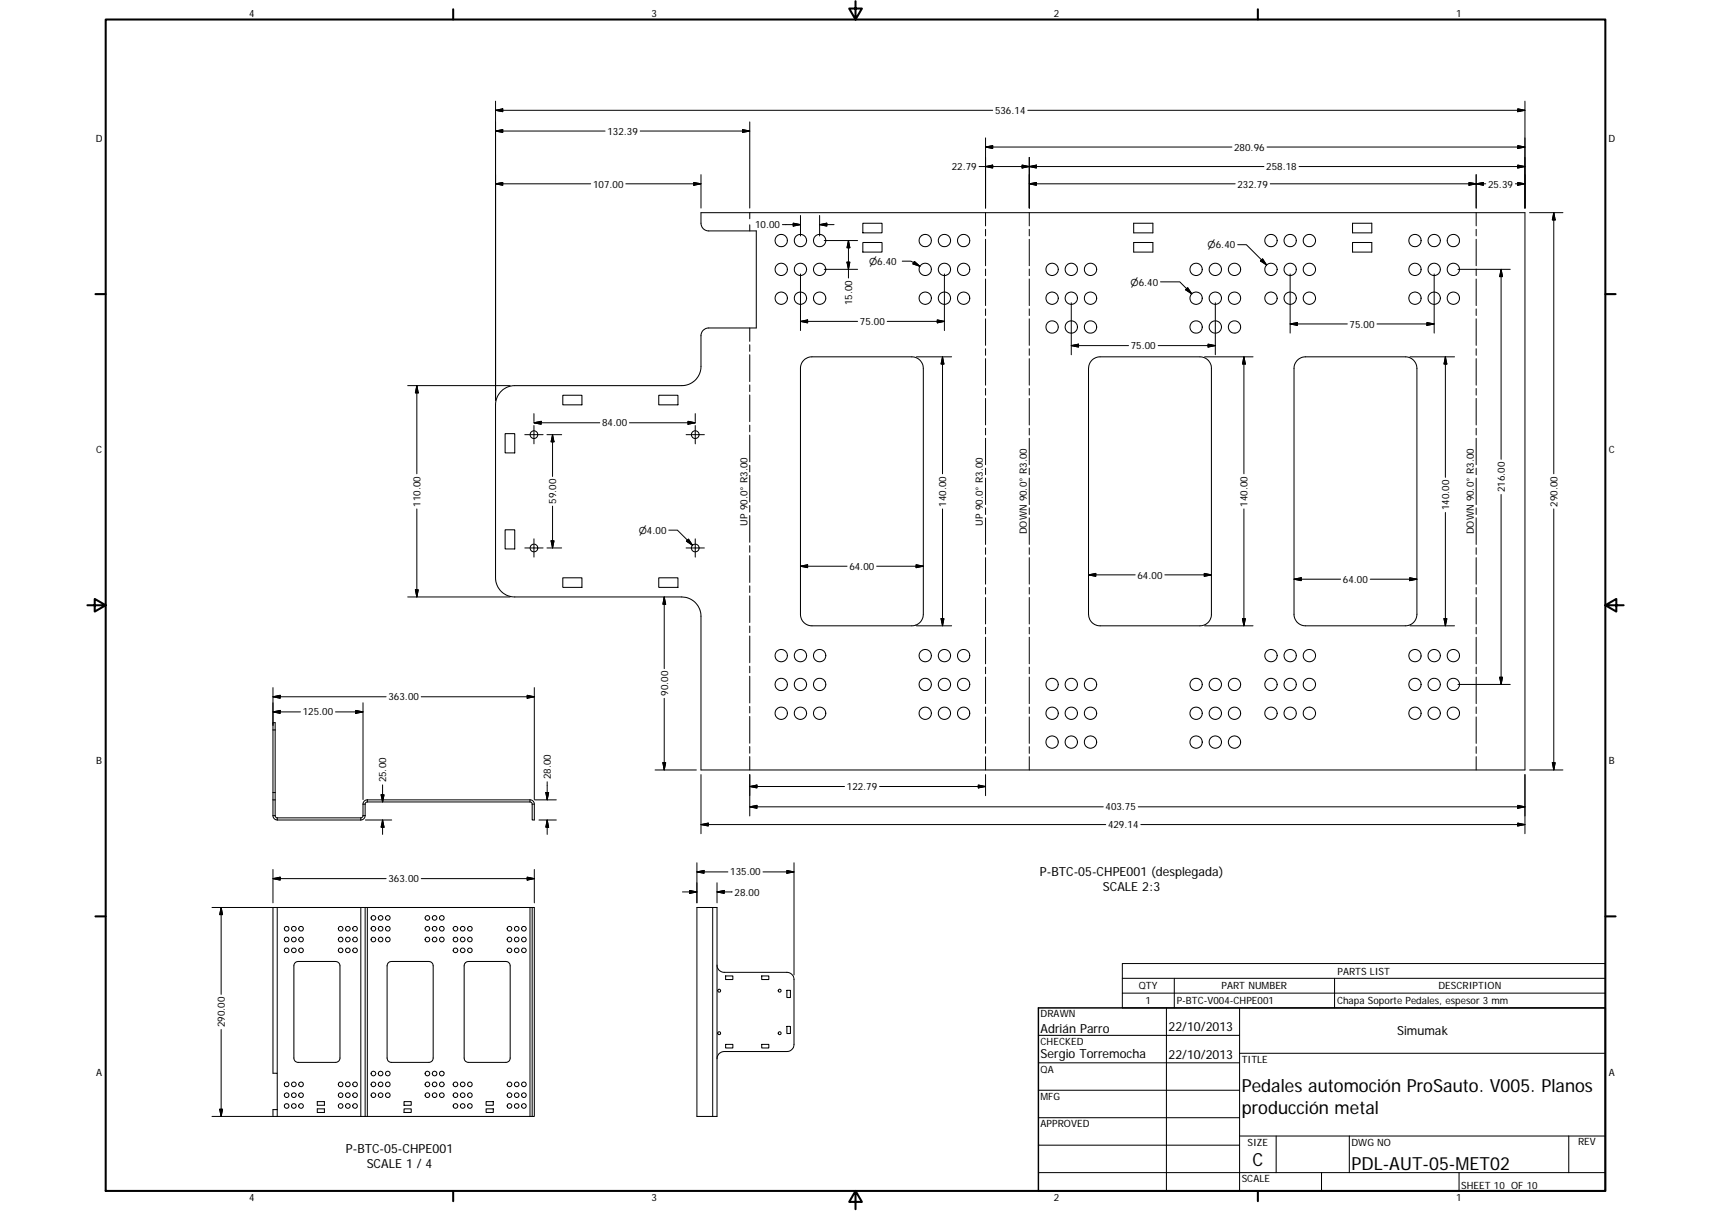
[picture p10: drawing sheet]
<svg xmlns="http://www.w3.org/2000/svg" width="594mm" height="420mm" viewBox="0 0 594 420" stroke-linecap="round" stroke-linejoin="round" font-family="sans-serif">
<g fill="none" stroke="#000" stroke-width=".36">
<path d="M299.6 77.4h6.7v3.4h-6.7zM393.6 77.4h6.7v3.4h-6.7zM469.6 77.4h6.7v3.4h-6.7zM299.6 84.1h6.7v3.4h-6.7zM393.6 84.1h6.7v3.4h-6.7zM469.6 84.1h6.7v3.4h-6.7zM173.8 136a6.6 6.6 0 0 1 4.9-2.2h58a6.6 6.6 0 0 0 6.7-6.7v-10.6a2.66 2.66 0 0 1 2.7-2.7h16.5v-33.7h-16.5a2.65 2.65 0 0 1-2.7-2.7v-3.6h286.1v193.3h-286.1v-53.3a6.7 6.7 0 0 0-6.7-6.7h-58a6.6 6.6 0 0 1-6.6-6.6v-60a6.9 6.9 0 0 1 1.7-4.5zM195.4 137.1h6.7v3.4h-6.7zM228.7 137.1h6.7v3.4h-6.7zM279.3 124.8l1.2-.7 1.4-.3h34.7a4 4 0 0 1 4 4v85.3a4 4 0 0 1-4 4h-34.7a4 4 0 0 1-4-4v-85.3l.3-1.4zM379.3 124.8l1.2-.7 1.5-.3h34.6a4 4 0 0 1 4 4v85.3a3.9 3.9 0 0 1-4 4h-34.6a4 4 0 0 1-4.1-4v-85.3l.5-1.9zM450.3 125.2l1.6-1.1 1.4-.3h34.6a4 4 0 0 1 4.1 4v85.3a4 4 0 0 1-4.1 4h-34.6a4 4 0 0 1-4-4v-85.3l.3-1.4z"/>
<path d="M175.4 150.5h3.3v6.6h-3.3zM175.4 183.8h3.3v6.7h-3.3zM195.4 200.5h6.7v3.3h-6.7zM228.7 200.5h6.7v3.3h-6.7zM94.8 277.5v-26.8h.7v26.8M94.8 277.5v5.5a1.52 1.52 0 0 0 1.5 1.5h29a1.52 1.52 0 0 0 1.5-1.5v-4.2l.7-.6h56.5l.8 .6v5.7h.7v-5.5a1.45 1.45 0 0 0-1.5-1.5h-56.5a1.45 1.45 0 0 0-1.5 1.5v4.2l-.5 .5-29.2 .1-.7-.6-.1-5.7M94.8 277.5h.7M126.8 314.9h-32v57.5h1.5v12.6h-1.5v2.3h32M126.8 314.9h58M126.8 314.9v72.4M184.8 314.9h.7v72.5h-.7M184.8 314.9v72.5"/>
<path d="M242 314.9h7v72.4h-7zM102.5 334l1-.4h13a1.56 1.56 0 0 1 1.5 1.5v32a1.52 1.52 0 0 1-1.5 1.5h-13a1.45 1.45 0 0 1-1.5-1.5v-32zM134.8 334l1.1-.4h13a1.52 1.52 0 0 1 1.5 1.5v32a1.48 1.48 0 0 1-1.5 1.5h-13a1.48 1.48 0 0 1-1.5-1.5v-32zM161.6 334l1.1-.4h12.9a1.48 1.48 0 0 1 1.5 1.5v32a1.45 1.45 0 0 1-1.5 1.5h-12.9a1.48 1.48 0 0 1-1.5-1.5v-32zM249 334.8a2.48 2.48 0 0 0 2.5 2.6h21.7a2.51 2.51 0 0 1 2.5 2.5v22.5a2.48 2.48 0 0 1-2.5 2.4h-21.7a2.48 2.48 0 0 0-2.5 2.5M251.9 338.6h2.6v1.3h-2.6zM264.5 338.6h2.4v1.3h-2.4zM273.2 343.6h1.2v2.5h-1.2zM273.2 356.1h1.2v2.5h-1.2zM360.5 359.2h69.9M405 349.7v63.5M430.4 349.7v63.5"/>
<path d="M251.9 362.4h2.6v1.2h-2.6zM264.5 362.4h2.4v1.2h-2.4zM360.5 368.7h69.9M360.5 378.3h69.9M430.4 365.4h127M110.2 382.2h2.4v1.3h-2.4zM110.2 384.7h2.4v1.3h-2.4zM126.8 387.3h58M140.3 382.2h2.5v1.3h-2.5zM140.3 384.7h2.5v1.3h-2.5zM168.8 382.2h2.5v1.3h-2.5zM168.8 384.7h2.5v1.3h-2.5z"/>
<path d="M360.5 387.8h69.9M360.5 397.3h69.9M430.4 394.1h127M443.1 394.1v12.7M468.5 394.1v12.7M544.7 394.1v12.7M360.5 406.8h196.9M458.8 406.8v6.4M506.6 406.8v6.4"/>
<circle cx="271.2" cy="83.5" r="2.14"/>
<circle cx="271.3" cy="93.5" r="2.13"/>
<circle cx="277.9" cy="83.5" r="2.14"/>
<circle cx="277.9" cy="93.5" r="2.13"/>
<circle cx="284.6" cy="83.5" r="2.14"/>
<circle cx="284.6" cy="93.5" r="2.13"/>
<circle cx="321.3" cy="83.5" r="2.14"/>
<circle cx="321.3" cy="93.5" r="2.13"/>
<circle cx="327.9" cy="83.5" r="2.14"/>
<circle cx="327.9" cy="93.4" r="2.13"/>
<circle cx="334.6" cy="83.5" r="2.14"/>
<circle cx="334.6" cy="93.5" r="2.12"/>
<circle cx="365.3" cy="93.5" r="2.13"/>
<circle cx="372" cy="93.5" r="2.13"/>
<circle cx="378.7" cy="93.5" r="2.13"/>
<circle cx="415.3" cy="93.4" r="2.13"/>
<circle cx="422" cy="93.5" r="2.13"/>
<circle cx="428.6" cy="93.4" r="2.13"/>
<circle cx="441.3" cy="83.5" r="2.14"/>
<circle cx="441.3" cy="93.5" r="2.13"/>
<circle cx="447.9" cy="83.5" r="2.14"/>
<circle cx="448" cy="93.4" r="2.13"/>
<circle cx="454.6" cy="83.5" r="2.14"/>
<circle cx="454.6" cy="93.5" r="2.13"/>
<circle cx="491.3" cy="83.5" r="2.14"/>
<circle cx="491.3" cy="93.4" r="2.13"/>
<circle cx="498" cy="83.5" r="2.14"/>
<circle cx="498" cy="93.5" r="2.13"/>
<circle cx="504.6" cy="83.5" r="2.14"/>
<circle cx="504.6" cy="93.4" r="2.13"/>
<circle cx="271.3" cy="103.5" r="2.13"/>
<circle cx="277.9" cy="103.5" r="2.13"/>
<circle cx="284.6" cy="103.5" r="2.13"/>
<circle cx="321.3" cy="103.5" r="2.13"/>
<circle cx="327.9" cy="103.5" r="2.13"/>
<circle cx="334.6" cy="103.5" r="2.12"/>
<circle cx="365.3" cy="113.5" r="2.14"/>
<circle cx="365.3" cy="103.5" r="2.13"/>
<circle cx="371.9" cy="113.5" r="2.14"/>
<circle cx="372" cy="103.5" r="2.13"/>
<circle cx="378.6" cy="113.5" r="2.14"/>
<circle cx="378.7" cy="103.5" r="2.13"/>
<circle cx="415.3" cy="113.5" r="2.14"/>
<circle cx="415.3" cy="103.5" r="2.13"/>
<circle cx="422" cy="113.5" r="2.14"/>
<circle cx="422" cy="103.5" r="2.13"/>
<circle cx="428.6" cy="113.5" r="2.14"/>
<circle cx="428.6" cy="103.5" r="2.13"/>
<circle cx="441.3" cy="103.5" r="2.13"/>
<circle cx="448" cy="103.5" r="2.13"/>
<circle cx="454.6" cy="103.5" r="2.13"/>
<circle cx="491.3" cy="103.5" r="2.13"/>
<circle cx="498" cy="103.5" r="2.13"/>
<circle cx="504.6" cy="103.5" r="2.13"/>
<circle cx="185.4" cy="150.8" r="1.33"/>
<circle cx="241.4" cy="150.8" r="1.34"/>
<circle cx="185.4" cy="190.1" r="1.34"/>
<circle cx="241.4" cy="190.1" r="1.34"/>
<circle cx="271.2" cy="237.5" r="2.14"/>
<circle cx="271.3" cy="227.5" r="2.13"/>
<circle cx="277.9" cy="237.5" r="2.14"/>
<circle cx="277.9" cy="227.5" r="2.13"/>
<circle cx="284.6" cy="237.5" r="2.14"/>
<circle cx="284.6" cy="227.5" r="2.13"/>
<circle cx="321.3" cy="237.5" r="2.14"/>
<circle cx="321.3" cy="227.5" r="2.13"/>
<circle cx="327.9" cy="237.5" r="2.14"/>
<circle cx="327.9" cy="227.5" r="2.13"/>
<circle cx="334.6" cy="237.5" r="2.14"/>
<circle cx="334.6" cy="227.5" r="2.12"/>
<circle cx="365.3" cy="237.5" r="2.14"/>
<circle cx="371.9" cy="237.5" r="2.14"/>
<circle cx="378.6" cy="237.5" r="2.14"/>
<circle cx="415.3" cy="237.5" r="2.14"/>
<circle cx="422" cy="237.5" r="2.14"/>
<circle cx="428.6" cy="237.5" r="2.14"/>
<circle cx="441.3" cy="237.5" r="2.14"/>
<circle cx="441.3" cy="227.5" r="2.13"/>
<circle cx="447.9" cy="237.5" r="2.14"/>
<circle cx="448" cy="227.5" r="2.13"/>
<circle cx="454.6" cy="237.5" r="2.14"/>
<circle cx="454.6" cy="227.5" r="2.13"/>
<circle cx="491.3" cy="237.5" r="2.14"/>
<circle cx="491.3" cy="227.5" r="2.13"/>
<circle cx="498" cy="237.5" r="2.14"/>
<circle cx="498" cy="227.5" r="2.13"/>
<circle cx="504.6" cy="237.5" r="2.14"/>
<circle cx="504.6" cy="227.5" r="2.13"/>
<circle cx="271.3" cy="247.5" r="2.13"/>
<circle cx="277.9" cy="247.5" r="2.13"/>
<circle cx="284.6" cy="247.5" r="2.13"/>
<circle cx="321.3" cy="247.5" r="2.13"/>
<circle cx="327.9" cy="247.5" r="2.13"/>
<circle cx="334.6" cy="247.5" r="2.12"/>
<circle cx="365.3" cy="257.5" r="2.13"/>
<circle cx="365.3" cy="247.5" r="2.13"/>
<circle cx="372" cy="247.5" r="2.13"/>
<circle cx="372" cy="257.5" r="2.13"/>
<circle cx="378.7" cy="257.5" r="2.13"/>
<circle cx="378.7" cy="247.5" r="2.13"/>
<circle cx="415.3" cy="257.5" r="2.13"/>
<circle cx="415.3" cy="247.5" r="2.13"/>
<circle cx="422" cy="257.5" r="2.13"/>
<circle cx="422" cy="247.5" r="2.13"/>
<circle cx="428.6" cy="247.5" r="2.13"/>
<circle cx="428.6" cy="257.5" r="2.13"/>
<circle cx="441.3" cy="247.5" r="2.13"/>
<circle cx="448" cy="247.5" r="2.13"/>
<circle cx="454.6" cy="247.5" r="2.13"/>
<circle cx="491.3" cy="247.5" r="2.13"/>
<circle cx="498" cy="247.5" r="2.13"/>
<circle cx="504.6" cy="247.5" r="2.13"/>
<circle cx="129.7" cy="318.5" r=".8"/>
<circle cx="132.2" cy="318.5" r=".8"/>
<circle cx="134.6" cy="318.5" r=".8"/>
<circle cx="148.4" cy="318.5" r=".8"/>
<circle cx="150.9" cy="318.5" r=".8"/>
<circle cx="153.4" cy="318.5" r=".8"/>
<circle cx="99.5" cy="329.7" r=".8"/>
<circle cx="99.5" cy="322.2" r=".8"/>
<circle cx="99.5" cy="326" r=".81"/>
<circle cx="102" cy="329.7" r=".8"/>
<circle cx="102" cy="322.2" r=".81"/>
<circle cx="102" cy="326" r=".81"/>
<circle cx="104.5" cy="329.7" r=".8"/>
<circle cx="104.5" cy="322.2" r=".8"/>
<circle cx="104.5" cy="326" r=".81"/>
<circle cx="118.3" cy="329.7" r=".8"/>
<circle cx="118.3" cy="322.2" r=".81"/>
<circle cx="118.3" cy="326" r=".81"/>
<circle cx="120.8" cy="329.7" r=".8"/>
<circle cx="120.8" cy="322.2" r=".81"/>
<circle cx="120.8" cy="326" r=".81"/>
<circle cx="123.3" cy="329.7" r=".8"/>
<circle cx="123.3" cy="322.2" r=".8"/>
<circle cx="123.3" cy="326" r=".81"/>
<circle cx="129.7" cy="322.2" r=".8"/>
<circle cx="129.7" cy="326" r=".81"/>
<circle cx="132.2" cy="322.2" r=".8"/>
<circle cx="132.2" cy="326" r=".81"/>
<circle cx="134.7" cy="322.2" r=".8"/>
<circle cx="134.7" cy="326" r=".81"/>
<circle cx="148.4" cy="322.2" r=".8"/>
<circle cx="148.4" cy="326" r=".81"/>
<circle cx="150.9" cy="322.2" r=".81"/>
<circle cx="150.9" cy="326" r=".81"/>
<circle cx="153.4" cy="322.2" r=".8"/>
<circle cx="153.4" cy="326" r=".81"/>
<circle cx="158.1" cy="329.7" r=".8"/>
<circle cx="158.2" cy="322.2" r=".81"/>
<circle cx="158.2" cy="326" r=".81"/>
<circle cx="160.6" cy="329.7" r=".8"/>
<circle cx="160.6" cy="322.2" r=".8"/>
<circle cx="160.7" cy="326" r=".81"/>
<circle cx="163.2" cy="329.7" r=".79"/>
<circle cx="163.2" cy="322.2" r=".8"/>
<circle cx="163.2" cy="326" r=".81"/>
<circle cx="176.9" cy="329.7" r=".8"/>
<circle cx="176.9" cy="322.2" r=".8"/>
<circle cx="176.9" cy="326" r=".81"/>
<circle cx="179.4" cy="329.7" r=".79"/>
<circle cx="179.4" cy="322.2" r=".8"/>
<circle cx="179.4" cy="326" r=".81"/>
<circle cx="181.9" cy="329.7" r=".8"/>
<circle cx="181.9" cy="322.2" r=".81"/>
<circle cx="181.9" cy="326" r=".81"/>
<circle cx="249.7" cy="343.7" r=".5"/>
<circle cx="249.7" cy="358.5" r=".5"/>
<circle cx="270.7" cy="343.7" r=".5"/>
<circle cx="270.7" cy="358.5" r=".5"/>
<circle cx="99.5" cy="376.2" r=".8"/>
<circle cx="99.5" cy="380" r=".8"/>
<circle cx="102" cy="380" r=".81"/>
<circle cx="102" cy="376.2" r=".81"/>
<circle cx="104.5" cy="380" r=".8"/>
<circle cx="104.5" cy="376.2" r=".8"/>
<circle cx="118.3" cy="376.2" r=".81"/>
<circle cx="118.3" cy="380" r=".81"/>
<circle cx="120.8" cy="376.2" r=".81"/>
<circle cx="120.8" cy="380" r=".81"/>
<circle cx="123.3" cy="380" r=".8"/>
<circle cx="123.3" cy="376.2" r=".8"/>
<circle cx="129.7" cy="372.5" r=".8"/>
<circle cx="129.7" cy="380" r=".8"/>
<circle cx="129.7" cy="376.2" r=".8"/>
<circle cx="132.2" cy="372.5" r=".8"/>
<circle cx="132.2" cy="376.2" r=".8"/>
<circle cx="132.2" cy="380" r=".8"/>
<circle cx="134.6" cy="372.5" r=".8"/>
<circle cx="134.7" cy="376.2" r=".8"/>
<circle cx="134.7" cy="380" r=".8"/>
<circle cx="148.4" cy="372.5" r=".8"/>
<circle cx="148.4" cy="380" r=".8"/>
<circle cx="148.4" cy="376.2" r=".8"/>
<circle cx="150.9" cy="372.5" r=".8"/>
<circle cx="150.9" cy="380" r=".81"/>
<circle cx="150.9" cy="376.2" r=".81"/>
<circle cx="153.4" cy="372.5" r=".8"/>
<circle cx="153.4" cy="376.2" r=".8"/>
<circle cx="153.4" cy="380" r=".8"/>
<circle cx="158.2" cy="380" r=".81"/>
<circle cx="158.2" cy="376.2" r=".81"/>
<circle cx="160.6" cy="376.2" r=".8"/>
<circle cx="160.6" cy="380" r=".8"/>
<circle cx="163.2" cy="376.2" r=".8"/>
<circle cx="163.2" cy="380" r=".8"/>
<circle cx="176.9" cy="380" r=".8"/>
<circle cx="176.9" cy="376.2" r=".8"/>
<circle cx="179.4" cy="380" r=".8"/>
<circle cx="179.4" cy="376.2" r=".8"/>
<circle cx="181.9" cy="376.2" r=".81"/>
<circle cx="181.9" cy="380" r=".81"/>
<circle cx="99.5" cy="383.7" r=".8"/>
<circle cx="102" cy="383.7" r=".8"/>
<circle cx="104.5" cy="383.7" r=".8"/>
<circle cx="118.3" cy="383.7" r=".8"/>
<circle cx="120.8" cy="383.7" r=".8"/>
<circle cx="123.3" cy="383.7" r=".8"/>
<circle cx="158.1" cy="383.7" r=".8"/>
<circle cx="160.6" cy="383.7" r=".8"/>
<circle cx="163.2" cy="383.7" r=".79"/>
<circle cx="176.9" cy="383.7" r=".8"/>
<circle cx="179.4" cy="383.7" r=".79"/>
<circle cx="181.9" cy="383.7" r=".8"/>
</g>
<g fill="none" stroke="#000" stroke-width=".35">
<path d="M172.1 38.3l2.5-.5v1zM172.1 38.3h172.6M172.1 35.1v103.8M356.9 38.3h172.6M527 37.8l2.5 .5-2.5 .5zM529.5 35.1v37.1M172.1 45.5l2.5-.5v1zM210.1 45.5h-38M222.3 45.5h38M257.8 45l2.5 .5-2.5 .5zM260.3 42.3v29.9M340 57.8h98.8"/>
<path d="M342.2 47.8v24.4M342.2 51l2.5-.5v1zM342.2 57.8l2.5-.5v1zM354.9 57.3l2.5 .5-2.5 .5zM357.4 54.6v17.6M357.4 57.8l2.5-.5v1zM427.7 51h-85.5M439.9 51h89.6M451 57.8h78.5M527 50.5l2.5 .5-2.5 .5zM527 57.3l2.5 .5-2.5 .5zM172.1 63.8l2.5-.5v1z"/>
<path d="M172.1 63.8h33M217.3 63.8h26.1M240.9 63.3l2.5 .5-2.5 .5zM243.4 60.6v11.6M260.3 73.8v2.1M260.3 78v2.1M271.6 77.9h6.3M275.4 77.4l2.5 .5-2.5 .5zM277.9 74.8v7.1M284.6 74.8v7.1M284.6 77.9l2.5-.5v1zM284.6 77.9h5"/>
<path d="M342.2 73.8v4.6M342.2 79.6v2.3M357.4 73.8v4.6M357.4 79.6v2.3M357.4 63.8l2.5-.5v1zM357.4 63.8h71.5M441 63.8h74.9M510 63.3l2.5 .5-2.5 .5zM512.5 60.6v11.6M512.5 73.8v4.6M512.5 79.6v2.3M512.5 63.8l2.6-.5v1z"/>
<path d="M526.2 63.8h3.3M527 63.3l2.5 .5-2.5 .5zM531.1 73.8h11.6M539.5 73.8v90.6M539.5 73.8l.5 2.5h-1zM277.9 95.1v19.6M286.2 93.5h11.6M286.2 83.5h11.6M294.1 91h1l-.5 2.5zM294.6 83.5v13M294.6 83.5l.5 2.5h-1zM313.3 90.6h3l3.1 1.8"/>
<path d="M317.5 90.7l1.9 1.7-2.4-.8zM327.9 95.1v19.6M342.2 83v9.2M342.2 93.3v2.4M342.2 96.8v9.2M357.4 83v9.2M357.4 93.3v2.4M357.4 96.8v9.2M402.9 97.8h6.7l4.2 4.2M412.4 99.8l1.4 2.2-2.1-1.5zM429.7 84.9h3l7.1 7M437.7 90.5l.7-.7 1.4 2.1z"/>
<path d="M447.9 95.1v20.5M498 95.1v20.5M506.2 93.5h18.2M512.5 83v9.2M512.5 93.3v2.4M512.5 96.8v9.2M521.2 93.5v65.9M521.2 93.5l.5 2.5h-1zM260.3 113.8v4.6M260.3 119.6v2.3M277.9 111.5l2.5-.5v1zM277.9 111.5h19.9"/>
<path d="M308.1 111.5h19.8M325.4 111l2.5 .5-2.5 .5zM342.2 107.2v2.3M342.2 110.6v9.2M357.4 107.2v2.3M357.4 110.6v9.2M372 105.1v18M372 119.9l2.5-.5v1zM372 119.9h19.8M402.1 119.9h19.9M419.5 119.4l2.5 .5-2.5 .5zM422 105.1v18"/>
<path d="M447.9 112.4l2.6-.5v1zM447.9 112.4h19.9M478.1 112.4h19.9M495.4 111.9l2.6 .5-2.6 .5zM512.5 107.2v2.3M512.5 110.6v9.2M141.6 133.8h35.5M144.7 133.8v30.6M144.7 133.8l.5 2.5h-1zM260.3 123.1v9.3M260.3 133.5v2.4M260.3 137v9.3"/>
<path d="M318.2 123.8h12.2M327.3 123.8v40.6M327.3 123.8l.4 2.5h-1zM342.2 121v2.3M342.2 124.4v9.2M342.2 134.8v2.3M342.2 138.2v9.2M357.4 121v2.3M357.4 124.4v9.2M357.4 134.8v2.3M357.4 138.2v9.2M418.2 123.8h16.9"/>
<path d="M431.9 123.8l.5 2.5h-1zM431.9 123.8v40.6M489.6 123.8h15.4M501.9 123.8l.5 2.5h-1zM501.9 123.8v41.8M512.5 121v2.3M512.5 124.4v9.2M512.5 134.8v2.3M512.5 138.2v9.2M182.2 150.8h6.4M185.4 143.5v2.8M185.4 147.6v6.4"/>
<path d="M185.4 146.7l2.5-.5v1zM185.4 146.7h22.9M189.9 150.8h5.1M191.8 150.8v14.5M191.8 150.8l.6 2.5h-1.1zM218.5 146.7h22.9M238.2 150.8h6.4M238.9 146.2l2.5 .5-2.5 .5zM241.4 143.5v2.8M241.4 147.6v6.4M260.3 147.5v2.3M260.3 151v9.3"/>
<path d="M342.2 148.6v2.3M342.2 152.1v9.1M357.4 148.6v2.3M357.4 152.1v9.1M512.5 148.6v2.3M512.5 152.1v9.1M144.7 176.6v30.5M191.8 175.6v14.5M260.3 161.4v2.3M260.3 164.9v9.3M260.3 175.4v2.3M260.3 178.9v9.3"/>
<path d="M327.3 176.6v40.5M342.2 162.4v2.3M342.2 165.9v9.2M342.2 176.2v2.3M342.2 179.7v9.2M357.4 162.4v2.3M357.4 165.9v9.2M357.4 176.2v2.3M357.4 179.7v9.2M431.9 176.6v40.5M501.9 177.8v39.3M512.5 162.4v2.3"/>
<path d="M512.5 165.9v9.2M512.5 176.2v2.3M512.5 179.7v9.2M521.2 171.6v65.9M539.5 176.6v90.5M182.2 190.1h6.4M185.4 186.9v6.4M189.9 190.1h5.1M191.3 187.6h1.1l-.6 2.5zM232.2 183.9h3l5.2 5.3M238.2 190.1h6.4M239 187l1.4 2.2-2.1-1.4z"/>
<path d="M241.4 186.9v6.4M260.3 189.3v2.3M260.3 192.8v9.3M277.9 196.4l2.5-.5v1.1zM277.9 196.4h16.2M304.4 196.4h16.2M318.1 195.9l2.5 .5-2.5 .6zM342.2 190v2.3M342.2 193.5v9.2M357.4 190v2.3M357.4 193.5v9.2M377.9 199.5l2.6-.6v1.1z"/>
<path d="M377.9 199.5h16.3M404.4 199.5h16.2M418.1 198.9l2.5 .6-2.5 .5zM512.5 190v2.3M512.5 193.5v9.2M141.6 207.1h35.5M144.2 204.6h1l-.5 2.5zM230.6 207.1v24.9M230.6 207.1l.5 2.5h-.9zM260.3 203.2v2.4M260.3 206.7v9.3M260.3 217.2v2.3"/>
<path d="M318.2 217.1h12.2M326.7 214.7h1l-.4 2.4zM342.2 203.8v2.3M342.2 207.3v9.2M342.2 217.6v2.3M357.4 203.8v2.3M357.4 207.3v9.2M357.4 217.6v2.3M418.2 217.1h16.9M431.4 214.7h1l-.5 2.4zM449.3 201l2.5-.6v1.1zM449.3 201h16.2"/>
<path d="M475.8 201h16.2M489.5 200.4l2.5 .6-2.5 .5zM489.6 217.1h15.4M501.4 214.7h1l-.5 2.4zM512.5 203.8v2.3M512.5 207.3v9.2M512.5 217.6v2.3M94.8 238.6v13.1M185.5 238.6v38.8M260.3 220.7v9.3M260.3 231.1v2.3M260.3 234.6v9.3"/>
<path d="M342.2 221.1v9.2M342.2 231.5v2.3M342.2 234.9v9.2M357.4 221.1v9.2M357.4 231.5v2.3M357.4 234.9v9.2M506.2 237.5h18.2M512.5 221.1v9.2M512.5 231.5v2.3M512.5 234.9v9.2M520.7 235h1l-.5 2.5zM94.8 241.7l2.5-.5v1.1z"/>
<path d="M94.8 247l2.5-.5v1zM94.8 241.7h39.3M94.8 247h9.5M94.8 253.3h.7M116.5 247h9.5M123.5 246.5l2.5 .5-2.5 .5zM126 243.8v33.6M146.3 241.7h39.2M183 241.2l2.5 .5-2.5 .6zM230.6 242.3v24.8M260.3 245.1v2.3M260.3 248.6v9.3"/>
<path d="M260.3 259v2.3M342.2 245.3v2.3M342.2 248.7v9.2M342.2 259.1v2.3M357.4 245.3v2.3M357.4 248.7v9.2M357.4 259.1v2.3M512.5 245.3v2.3M512.5 248.7v9.2M512.5 259.1v2.3M94.8 275h.7M126 279h.8"/>
<path d="M127.5 277.5v.7M132.3 275.8h1l-.5 2.4zM132.8 272.3v5.9M184 277.5v.7M184.8 279h.7M185.6 277.5h7.6M189.5 275h1l-.5 2.5zM190 271.2v6.3M227.5 267.1h14.3M230.2 264.6h.9l-.5 2.5zM243.4 268.8v20.5M260.3 262.5v4.6"/>
<path d="M260.3 279.9l2.5-.5v1zM260.3 272.9l2.5-.5v1zM260.3 279.9h122.8M260.3 272.9h32.9M260.3 268.8v14.3M305.4 272.9h36.8M339.7 272.4l2.5 .5-2.5 .5zM342.2 262.5v4.6M342.2 268.8v7.3M357.4 262.5v4.6M395.2 279.9h134.3M512.5 262.5v4.6"/>
<path d="M527 279.4l2.5 .5-2.5 .5zM529.5 268.8v20.5M531.1 267.1h11.6M539 264.6h1l-.5 2.5zM94.8 283h.7M96.3 283.8v.7M125.3 283.8v.7M126 283h.8M126.9 284.5h9.1M132.8 284.5v5M132.8 284.5l.5 2.5h-1zM187.1 284.5h6.1"/>
<path d="M190 284.5v5M190 284.5l.5 2.5h-1zM242 299.3v13.9M243.4 286.1l2.5-.5v1zM243.4 286.1h140.5M275.7 299.3v38.9M396.1 286.1h133.4M527 285.6l2.5 .5-2.5 .5zM73.6 314.9h21.1M76.8 314.9v30.1M76.8 314.9l.5 2.4h-1zM94.8 304.8l2.5-.5v1.1z"/>
<path d="M94.8 304.8h39.3M94.8 301.7v11.5M96.3 314.9v57.5M125.3 314.9v72.4M127.5 314.9v72.4M146.3 304.8h39.2M183 304.3l2.5 .5-2.5 .6zM184 314.9v72.4M185.5 301.7v11.5M237 309.5h5M239.5 308.9l2.5 .6-2.5 .5zM242 302.5l2.4-.5v1z"/>
<path d="M242 302.5h10.7M247.5 314.9v72.4M249 306.3v6.9M249 309.5l2.5-.6v1.1zM249 309.5h5.2M264.9 302.5h10.8M273.2 302l2.5 .5-2.5 .5zM389.7 334.3h167.7v15.4h-167.7zM389.7 339.4h167.7M407.7 339.4v10.3M463.4 339.4v10.3M76.8 357.2v30.2"/>
<path d="M389.7 344.6h167.7M73.6 387.3h21.1M76.3 384.9h1l-.5 2.5zM96.3 385v2.4"/>
</g>
<g fill="none" stroke="#000" stroke-width=".71">
<path d="M36.7 6.8h520.7v406.4h-520.7zM157.3 3.2v3.6M297 .4v6.4l-2.2-3.8h4.5l-2.3 3.8M436.7 3.2v3.6M33.1 102h3.6M557.4 102h3.6M30.3 210h6.4l-3.8-2.2v4.4l3.8-2.2M557.4 210l3.8 2.2v-4.4l-3.8 2.2h6.3M33.1 317.9h3.6M557.4 317.9h3.6M157.3 413.2v3.6M297 413.2l2.3 3.8h-4.5l2.2-3.8v6.3"/>
<path d="M436.7 413.2v3.6"/>
</g>
<path d="M360.5 349.7h196.9v63.5h-196.9z" fill="none" stroke="#000" stroke-width=".51"/>
<g fill="#000" stroke="#000" stroke-width=".35">
<path d="M172.1 38.3l2.5-.5v1zM527 37.8l2.5 .5-2.5 .5zM172.1 45.5l2.5-.5v1zM257.8 45l2.5 .5-2.5 .5zM342.2 51l2.5-.5v1zM342.2 57.8l2.5-.5v1zM354.9 57.3l2.5 .5-2.5 .5zM357.4 57.8l2.5-.5v1zM527 50.5l2.5 .5-2.5 .5zM527 57.3l2.5 .5-2.5 .5zM172.1 63.8l2.5-.5v1zM240.9 63.3l2.5 .5-2.5 .5z"/>
<path d="M275.4 77.4l2.5 .5-2.5 .5zM284.6 77.9l2.5-.5v1zM357.4 63.8l2.5-.5v1zM510 63.3l2.5 .5-2.5 .5zM512.5 63.8l2.6-.5v1zM527 63.3l2.5 .5-2.5 .5zM539.5 73.8l.5 2.5h-1zM294.1 91h1l-.5 2.5zM294.6 83.5l.5 2.5h-1zM317.5 90.7l1.9 1.7-2.4-.8zM437.7 90.5l.7-.7 1.4 2.1zM521.2 93.5l.5 2.5h-1z"/>
<path d="M277.9 111.5l2.5-.5v1zM325.4 111l2.5 .5-2.5 .5zM372 119.9l2.5-.5v1zM412.4 99.8l1.4 2.2-2.1-1.5zM447.9 112.4l2.6-.5v1zM495.4 111.9l2.6 .5-2.6 .5zM144.7 133.8l.5 2.5h-1zM327.3 123.8l.4 2.5h-1zM419.5 119.4l2.5 .5-2.5 .5zM431.9 123.8l.5 2.5h-1zM501.9 123.8l.5 2.5h-1zM185.4 146.7l2.5-.5v1z"/>
<path d="M191.8 150.8l.6 2.5h-1.1zM238.9 146.2l2.5 .5-2.5 .5zM191.3 187.6h1.1l-.6 2.5zM239 187l1.4 2.2-2.1-1.4zM277.9 196.4l2.5-.5v1.1zM318.1 195.9l2.5 .5-2.5 .6zM377.9 199.5l2.6-.6v1.1zM418.1 198.9l2.5 .6-2.5 .5zM144.2 204.6h1l-.5 2.5zM230.6 207.1l.5 2.5h-.9zM326.7 214.7h1l-.4 2.4zM431.4 214.7h1l-.5 2.4z"/>
<path d="M449.3 201l2.5-.6v1.1zM489.5 200.4l2.5 .6-2.5 .5zM501.4 214.7h1l-.5 2.4zM520.7 235h1l-.5 2.5zM94.8 241.7l2.5-.5v1.1zM94.8 247l2.5-.5v1zM123.5 246.5l2.5 .5-2.5 .5zM183 241.2l2.5 .5-2.5 .6zM132.3 275.8h1l-.5 2.4zM189.5 275h1l-.5 2.5zM230.2 264.6h.9l-.5 2.5zM260.3 279.9l2.5-.5v1z"/>
<path d="M260.3 272.9l2.5-.5v1zM339.7 272.4l2.5 .5-2.5 .5zM539 264.6h1l-.5 2.5zM132.8 284.5l.5 2.5h-1zM190 284.5l.5 2.5h-1zM243.4 286.1l2.5-.5v1zM527 279.4l2.5 .5-2.5 .5zM527 285.6l2.5 .5-2.5 .5zM76.8 314.9l.5 2.4h-1zM94.8 304.8l2.5-.5v1.1zM183 304.3l2.5 .5-2.5 .6zM239.5 308.9l2.5 .6-2.5 .5z"/>
<path d="M242 302.5l2.4-.5v1zM249 309.5l2.5-.6v1.1zM273.2 302l2.5 .5-2.5 .5zM76.3 384.9h1l-.5 2.5z"/>
</g>
<g font-size="6.3">
<text x="431.1" y="379">Pedales automoción ProSauto. V005. Planos</text>
<text x="431.1" y="386.6">producción metal</text>
<text x="434.8" y="404.7">C</text>
<text x="469.2" y="406">PDL-AUT-05-MET02</text>
</g>
<g font-size="4.4">
<text x="361" y="304.1">P-BTC-05-CHPE001 (desplegada)</text>
<text x="382.9" y="309.3">SCALE 2:3</text>
<text x="361.3" y="358.4">Adrián Parro</text>
<text x="405.8" y="357.8">22/10/2013</text>
<text x="485.1" y="359.2">Simumak</text>
<text x="361.3" y="367.1">Sergio Torremocha</text>
<text x="405.8" y="367.3">22/10/2013</text>
<text x="120.1" y="400">P-BTC-05-CHPE001</text>
<text x="127.3" y="405.3">SCALE 1 / 4</text>
</g>
<g font-size="3.5">
<text x="86.6" y="5.8">4</text>
<text x="226.3" y="5.8">3</text>
<text x="365.9" y="5.8">2</text>
<text x="505.6" y="5.8">1</text>
<text x="345.5" y="39.6">536.14</text>
<text x="210.9" y="46.7">132.39</text>
<text x="33.2" y="49.4">D</text>
<text x="428.5" y="52.3">280.96</text>
<text x="558.5" y="49.4">D</text>
<text x="330.4" y="59.1">22.79</text>
<text x="439.6" y="59.1">258.18</text>
<text x="205.9" y="65.1">107.00</text>
<text x="429.7" y="65.1">232.79</text>
<text x="516.7" y="65.1">25.39</text>
<text x="262.2" y="79.2">10.00</text>
<text x="295.9" y="105.9" transform="rotate(-90 295.9 105.9)">15.00</text>
<text x="298.5" y="112.8">75.00</text>
<text x="468.6" y="113.7">75.00</text>
<text x="392.6" y="121.2">75.00</text>
<text x="209.1" y="148">84.00</text>
<text x="33.4" y="157.3">C</text>
<text x="558.6" y="157.3">C</text>
<text x="522.5" y="170.8" transform="rotate(-90 522.5 170.8)">216.00</text>
<text x="146" y="175.8" transform="rotate(-90 146 175.8)">110.00</text>
<text x="193.1" y="174.8" transform="rotate(-90 193.1 174.8)">59.00</text>
<text x="328.5" y="175.8" transform="rotate(-90 328.5 175.8)">140.00</text>
<text x="433.2" y="175.8" transform="rotate(-90 433.2 175.8)">140.00</text>
<text x="503.1" y="177" transform="rotate(-90 503.1 177)">140.00</text>
<text x="540.7" y="175.8" transform="rotate(-90 540.7 175.8)">290.00</text>
<text x="259.5" y="182.4" transform="rotate(-90 259.5 182.4)">UP 90.0° R3.00</text>
<text x="341.3" y="182.4" transform="rotate(-90 341.3 182.4)">UP 90.0° R3.00</text>
<text x="356.5" y="185.4" transform="rotate(-90 356.5 185.4)">DOWN 90.0° R3.00</text>
<text x="511.7" y="185.4" transform="rotate(-90 511.7 185.4)">DOWN 90.0° R3.00</text>
<text x="294.9" y="197.7">64.00</text>
<text x="394.9" y="200.7">64.00</text>
<text x="466.3" y="202.2">64.00</text>
<text x="134.9" y="243">363.00</text>
<text x="231.9" y="241.5" transform="rotate(-90 231.9 241.5)">90.00</text>
<text x="105.1" y="248.2">125.00</text>
<text x="33.4" y="265.2">B</text>
<text x="558.6" y="265.2">B</text>
<text x="134.1" y="271.5" transform="rotate(-90 134.1 271.5)">25.00</text>
<text x="191.3" y="270.4" transform="rotate(-90 191.3 270.4)">28.00</text>
<text x="294" y="274.1">122.79</text>
<text x="383.9" y="281.2">403.75</text>
<text x="384.7" y="287.3">429.14</text>
<text x="253.5" y="303.7">135.00</text>
<text x="134.9" y="306.1">363.00</text>
<text x="255.1" y="310.7">28.00</text>
<text x="464.4" y="338.1">PARTS LIST</text>
<text x="395.4" y="343.3">QTY</text>
<text x="424.1" y="343.2">PART NUMBER</text>
<text x="499.4" y="343.3">DESCRIPTION</text>
<text x="361.3" y="353">DRAWN</text>
<text x="397.7" y="348.4">1</text>
<text x="408.6" y="348.4">P-BTC-V004-CHPE001</text>
<text x="464.2" y="348.4">Chapa Soporte Pedales, espesor 3 mm</text>
<text x="78.1" y="356.4" transform="rotate(-90 78.1 356.4)">290.00</text>
<text x="361.3" y="362.5">CHECKED</text>
<text x="431.1" y="368.7">TITLE</text>
<text x="33.4" y="373.2">A</text>
<text x="361.3" y="372.1">QA</text>
<text x="558.6" y="373.2">A</text>
<text x="361.3" y="381.6">MFG</text>
<text x="361.3" y="391.2">APPROVED</text>
<text x="433.2" y="397.5">SIZE</text>
<text x="469.2" y="397.5">DWG NO</text>
<text x="547.9" y="397.4">REV</text>
<text x="431.1" y="410.2">SCALE</text>
<text x="507.3" y="412.4">SHEET 10 OF 10</text>
<text x="86.6" y="416.7">4</text>
<text x="226.3" y="416.7">3</text>
<text x="365.9" y="416.7">2</text>
<text x="505.6" y="416.7">1</text>
</g>
<g font-size="3.3">
<text x="419.3" y="86.1">⌀6.40</text>
<text x="301.7" y="91.9">⌀6.40</text>
<text x="392.5" y="99.1">⌀6.40</text>
<text x="221.8" y="185.2">⌀4.00</text>
</g>
</svg>
